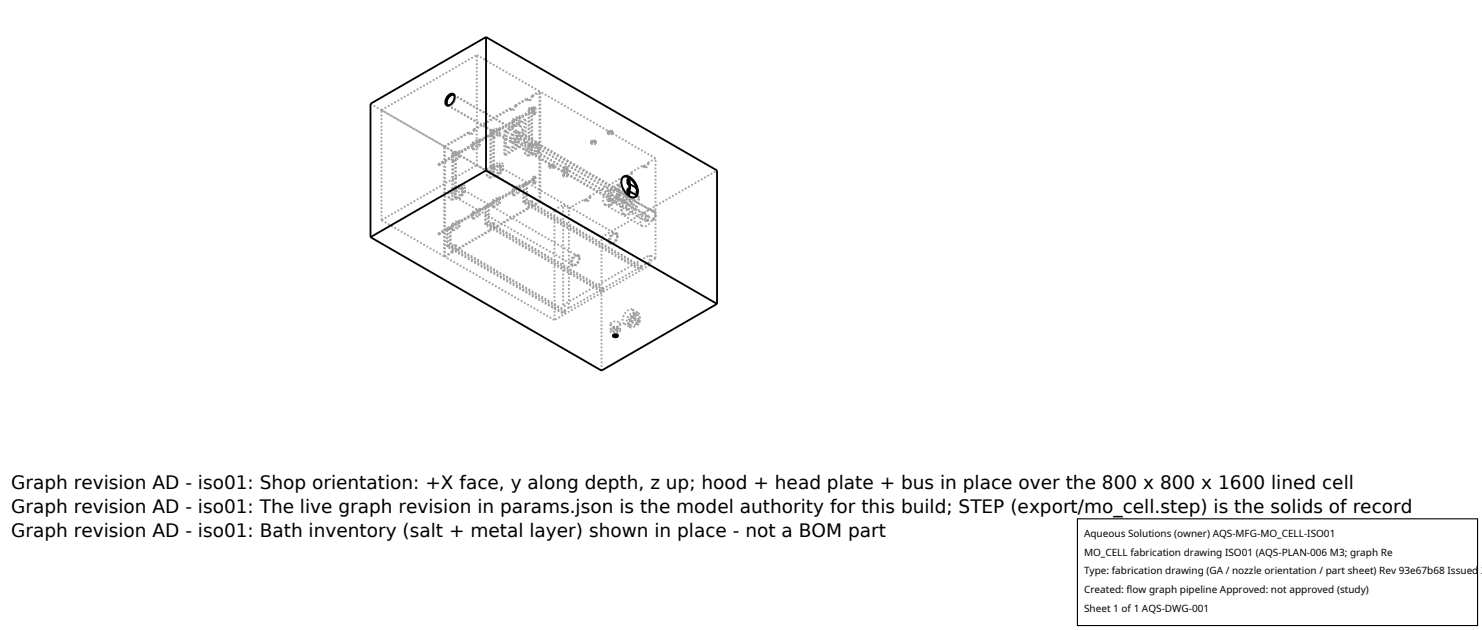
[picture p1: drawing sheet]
<svg xmlns="http://www.w3.org/2000/svg" width="212mm" height="90mm" viewBox="0 0 212 90" stroke-linecap="round" stroke-linejoin="round" font-family="sans-serif">
<g fill="none" stroke="#a0a0a0" stroke-width=".26" stroke-dasharray=".3 .3" stroke-linecap="butt">
<path d="M52.9 14.8l33 19.1M54.5 15.7l13.6-7.8M63.8 15l.1 .1M64 15l9 5.2M64 15.1l9 5.2M64 15.1l.3-.1 .4-.2 .2-.4 .1-.5M64.1 15l.6-.3 .3-.7M64.7 13.4l.2 .1M64.8 13.5h.1M64.8 13.6l9.1 5.2M64.9 13.5l.1 .4M64.9 13.6l9 5.2"/>
<path d="M65 14l-.1-.3M65 13.9l-.1-.3M65 13.9l-.1 .5-.3 .5-.3 .2h-.4M66.9 18.9h.1M67 19.1l-.1-.2M67 19.1l.2 .1M67.2 19.2l-.2-.3M67.6 18.5l5.3-3.1M67.6 18.5l-.2 .5-.4 .1M67.7 18.5h-.1M67.7 18.5l5.3-3M67.7 18.5l-.2 .5-.3 .2"/>
<path d="M68.5 20l-.2-.1M70 18.7l.4-.3M70.2 18.7v5.2M70.2 18.7h-.2M70.2 18.7l.4-.2M70.3 19.1l.9-.5M70.3 19.2l.9-.5M70.3 19.2v-.1M70.3 19.1v-.4M70.3 18.7l.9-.5M70.3 19.6v-.4M70.3 19.6l.9-.5"/>
<path d="M70.4 19.6h-.1M70.4 18.7h-.1M70.4 18.7v.9M70.4 18.7l.2 .1M70.4 19.6h.2M70.4 18.7v-.3M70.5 18.8h.1M70.5 19.7l.1-.1M70.5 18.8v.9M70.5 18.8l.9-.5M70.5 19.7l.9-.5M70.5 19.7v-.9"/>
<path d="M70.6 19.6v4.1M70.6 18.5l-.2-.1M70.6 18.5v.3M71.2 18.6l2-1.2M71.2 18.7l2-1.2M71.2 18.6v-.4M71.2 18.7v-.1M71.2 19.1v-.4M71.4 18.3l-.2-.1M71.4 19.2l-.2-.1M71.4 19.2v-.9M72 18.7l2.9-1.7"/>
<path d="M72.2 18.8l-.2-.1M72.2 18.8l2.9-1.7M72.9 15.4l.1 .1M73 15.7l-.1-.3M73 15.7h.1M73.1 15.7l-.1-.2M73.2 17.4l.9-.5M73.2 17.5l.9-.5M73.2 17.5v-.1M73.2 17.4v-.3M73.2 17.1l.9-.6M73.2 17.9v-.4"/>
<path d="M73.2 17.9l.9-.5M73.4 18l-.2-.1M73.4 17.2l-.2-.1M73.4 18v-.8M73.4 17.2l.9-.5M73.4 18l.9-.5M73.5 19.9v-.3l.3-.2M73.5 19.9l16.4 9.5M73.5 19.9l16.4 9.4M73.6 15l1.7-.9M73.6 15l-.3 .5-.3 .2M73.7 15.1l-.1-.1"/>
<path d="M73.7 15.1l1.7-1M73.7 15.1l-.2 .5-.4 .1M73.8 19.4v.1M73.8 19.4l16.4 9.5M73.8 19.4l.1 .1M73.8 19.4l16.4 9.4M73.8 19.5l-.1 .3-.2 .1M73.9 18.8l.1 .4M73.9 19.5l-.2 .3-.2 .1M73.9 18.8l.2 .4M74 19.2l-.1 .4-.2 .4-.4 .3-.3-.1M74.1 18.9l.1 .4"/>
<path d="M74.1 18.9l16.3 9.5M74.1 19.2l-.1 .4-.3 .4-.4 .3h-.3M74.1 18.9l.2 .4M74.1 18.9l16.4 9.4M74.1 16.9l2-1.1M74.1 17l2-1.1M74.1 16.9v-.4M74.1 17v-.1M74.1 17.4v-.4M74.2 17.9l.3 .3 .1 .5M74.2 17.9l.1 .1M74.2 19.3l-.1 .5-.2 .4-.4 .2h-.2"/>
<path d="M74.3 19.3l-.1 .5-.3 .4-.4 .2h-.3M74.3 16.7l-.2-.2M74.3 17.5l-.2-.1M74.3 17.5v-.8M74.3 18l.3 .3 .1 .5M74.6 18.7l-.2 1-.6 .8-.7 .5-.3 .1-.3-.1M74.7 18.8l-.2 .9-.6 .9-.7 .5h-.6M75.1 17.1l-.2-.1M75.3 14.1h.1M75.4 14.3l-.1-.2M75.4 14.3l.1 .1M75.5 15.5l.4-.2"/>
<path d="M75.5 14.4l-.1-.3M75.6 15.6v5.2M75.6 15.6l-.1-.1M75.6 15.6l.4-.3M75.9 13.7l1.1-.7M75.9 13.7l-.2 .5-.3 .1M76 15.3v5.2M76 15.3h-.1M76.1 13.7l1.1-.6M76.1 13.7h-.2M76.1 13.7l-.2 .5-.4 .2M76.1 15.4l.2-.1"/>
<path d="M76.1 15.8l.2-.2M76.1 15.8v-.4M76.1 15.9l.2-.1M76.1 16.2l.2-.1M76.1 16.2v-.3M76.1 15.9v-.1M76.2 15.6v.1M76.3 15.3v.3M76.3 15.6h-.1M76.3 15.8l-.1-.1M76.3 15.8v.3M76.3 15.5l.2-.1"/>
<path d="M76.3 15.5l-.2-.1M76.3 16.4l.2-.2M76.3 16.4l-.2-.2M76.3 16.4v-.9M76.5 15.4l-.2-.1M76.5 16.2l-.2-.1M76.5 15.4v.8M77 13l-8.9-5.1M86.8 18.9l.3 .2 .3-.1 .1-.1M86.8 19l.3 .2h.3l.1-.2M86.8 18.9v.1M86.8 19l.3 .2 .4-.2"/>
<path d="M86.8 18.9l.2-.2h.4M86.9 18.9l.1-.2 .3 .1M86.9 19l.2 .2 .3-.2M86.9 18.9v.1M87.3 18.8l.1 .1M87.3 18.9h-.2l-.2 .1M87.4 18.9l-.4-.1-.2 .2M87.4 18.7l.1 .2M87.4 18.7h-.4l-.2 .2M87.4 18.9l-.2 .1-.3-.1M87.4 19l-.1-.1M87.4 18.9v.1"/>
<path d="M87.5 19l-.1-.1M87.5 18.9l-.3 .1-.4-.1M87.5 18.9v.1M87.5 18.9l-.1-.2M54.5 31.4l13.6-7.8M54.5 31.4v-15.7M62.6 23.4v.2M62.6 33.3v.2M62.6 23.4l13.6-7.8M62.6 23.6l13.6-7.9M62.6 33.3l13.6-7.8M62.6 33.5l13.6-7.9"/>
<path d="M62.7 23.5v.1M62.7 23.5l-.1-.1M62.7 23.6h-.1M62.7 33.4v.1M62.7 33.4l-.1-.1M62.7 33.5h-.1M62.7 23.5l1.8-1.1M62.7 23.6l1.8-1.1M62.7 33.4l1.1-.7M62.7 33.5l1.1-.6M63.4 20.9l-8.9-5.2M63.4 20.9l3.5-2"/>
<path d="M63.4 36.6l-8.9-5.2M63.4 36.6l1.1-.6M63.4 36.6v-15.7M63.6 21l3.4-2.1M63.6 36.7l1.1-.7M63.6 36.7v-15.7M63.8 32.7l.5-.2M63.8 32.9l.5-.3M63.8 32.9v-.2M63.8 35.2l.5-.2M63.8 35.2v-2.3M63.8 32.7v-.1"/>
<path d="M63.8 32.6l.5-.2M64 35.1l.4-.2M64 32.7l-.2-.1M64 35.1v-2.4M64 32.7l.4-.3M64.1 28.3l1.8-1.1M64.1 27.3l1.8-1M64.1 28.3v-1M64.3 32.5l.2-.2M64.3 32.6l.2-.2M64.3 35v-2.4M64.3 32.6v-.1"/>
<path d="M64.3 32.5v-.1M64.4 32.4h-.1M64.4 34.9v-2.5M64.5 36h.2M64.5 36v-.8M64.5 22.4l1-.5M64.5 22.5l1-.5M64.5 32.3l1-.5M64.5 32.4l1-.5M64.5 22.5v-.1M64.5 22.4v-.3M64.5 22.1l1-.6"/>
<path d="M64.5 22.9v-.4M64.5 22.9l1-.5M64.5 32.3v-.3M64.5 32l1-.6M64.5 32.4v-.1M64.5 32.8v-.4M64.5 32.8l1-.5M64.5 27.2v-.2M64.5 27l.5-.3M64.5 27.2l.5-.3M64.6 27.6l.4-.3M64.6 28.6v-1"/>
<path d="M64.6 28.6l.4-.3M64.6 28.6l-.5-.3M64.6 27.6l-.5-.3M64.6 22.9h-.1M64.6 27v-4.1M64.6 27h-.1M64.6 22.1v-.3M64.6 22.1h-.1M64.6 22.1l.4-.3M64.6 22.9l.4-.2M64.6 27l.4-.3M64.6 21.8l.4-.2"/>
<path d="M64.7 36v-.7M64.7 35.3l-.2-.1M64.7 23v4.1M64.7 21.9v.3M64.7 21.9l-.1-.1M64.7 22.2l.4-.3M64.7 23l.4-.2M64.7 27.1l.4-.3M64.7 21.9l.4-.3M64.8 23h-.1M64.8 23v-.8M64.8 22.2h-.1"/>
<path d="M64.8 22.2l.9-.5M64.8 23l.9-.5M64.8 32.9l-.3-.1M64.8 32.1l-.3-.1M64.8 32.9v-.8M64.8 32.1l.9-.5M64.8 32.9l.9-.5M64.8 27.3l-.3-.1M64.8 27.3v-.2M64.8 27.1h-.1M64.8 27.3l.4-.2M64.8 27.1l.4-.2"/>
<path d="M65 26.9v-.2M65 21.8l.1 .1M65 22.7l.1 .1M65 26.7v-4M65 21.8v-.2M65 35.7l5-2.9M65 35.7h.2M65 35.7v-.7M65 35l-.5 .2M65 27.3l.5-.4 .4-.1M65 28.3l-.1-.4 .1-.6M65 28.3l.2-.1"/>
<path d="M65 27.3h.2M65.1 28.3h-.1M65.1 28.3l.1 .1M65.1 28.2h.1M65.1 27.2l.1 .1M65.1 28.2l.3-.1 .3-.3M65.1 22.8v4M65.1 21.6v.3M65.1 21.6h-.1M65.1 28.2l-.1-.4 .2-.5M65.1 28.2l16.7 9.6M65.2 35.7l4.9-2.8"/>
<path d="M65.2 35.7v-.7M65.2 35l-.5 .3M65.2 35h-.2M65.2 28.2h-.1M65.2 28.4l-.2-.4 .2-.6 .4-.5h.5M65.2 27.1v-.2M65.2 27.1l-.2-.2M65.2 26.9l-.1-.1M65.5 21.9l1.9-1.1M65.5 22l1.9-1.1M65.5 31.8l1.9-1.1M65.5 31.9l1.9-1.1"/>
<path d="M65.5 21.9v-.4M65.5 22v-.1M65.5 22.4v-.4M65.5 31.8v-.4M65.5 31.9v-.1M65.5 32.3v-.4M65.7 21.7l-.2-.2M65.7 22.5l-.2-.1M65.7 22.5v-.8M65.7 31.6l-.2-.2M65.7 32.4l-.2-.1M65.7 32.4v-.8"/>
<path d="M65.7 27.8l-.6 .4M65.7 27.8l.1 .1M65.7 26.9l-.6 .3M65.7 26.9h.1M65.7 26.9h-.3l-.3 .3M65.8 27.9l.1-.1M65.8 26.9l.1-.1M65.8 26.9h.1M65.9 26.9l.1 .4M65.9 26.9l16.7 9.7M65.9 26.8l.2 .1M65.9 27.2v-.9"/>
<path d="M65.9 27.8l.5-.3M65.9 26.8l.5-.3M65.9 27.8l-.4 .5h-.4M65.9 26.8l.2 .4M66 27.3l-.2 .6M66.1 26.9l.1 .4M66.1 27.2l-.2 .6M66.2 27.3l-.1 .4-.3 .5-.3 .2h-.3M66.4 27.5v-1M66.4 27.5l-.5-.3M66.4 26.5l-.5-.2M67.4 20.8l.9-.6"/>
<path d="M67.4 20.9l.9-.5M67.4 30.7l.9-.6M67.4 30.8l.9-.5M67.4 20.9v-.1M67.4 20.8v-.4M67.4 20.4l.9-.5M67.4 21.2v-.3M67.4 21.2l.9-.5M67.4 30.8v-.1M67.4 30.7v-.4M67.4 30.3l.9-.5M67.4 31.2v-.4"/>
<path d="M67.4 31.2l.9-.6M67.6 21.4l-.2-.2M67.6 20.5l-.2-.1M67.6 21.4v-.9M67.6 20.5l.9-.5M67.6 21.4l.9-.6M67.6 31.3l-.2-.1M67.6 30.4l-.2-.1M67.6 31.3v-.9M67.6 30.4l.9-.5M67.6 31.3l.9-.6M68.1 23.6v-15.7"/>
<path d="M68.3 20.2l2-1.1M68.3 20.4l2-1.2M68.3 30.1l1-.5M68.3 30.3l1-.6M68.3 20.2v-.3M68.3 20.4v-.2M68.3 20.7v-.3M68.3 30.1v-.3M68.3 30.3v-.2M68.3 30.6v-.3M68.5 20.8l-.2-.1M68.5 20.8v-.8"/>
<path d="M68.5 29.9l-.2-.1M68.5 30.7l-.2-.1M68.5 30.7v-.8M69.3 29.6l.4-.2M69.3 29.7l.4-.2M69.3 32.1l.4-.3M69.3 32.1v-2.4M69.3 29.7v-.1M69.3 29.6v-.1M69.3 29.5l.4-.3M69.4 32l.4-.3M69.4 29.5h-.1"/>
<path d="M69.4 32v-2.5M69.4 29.5l.4-.2M69.5 25.1l1.9-1M69.5 24.2l1.9-1.1M69.5 25.1v-.9M69.7 29.4l.6-.4M69.7 29.5l.6-.4M69.7 31.8v-2.3M69.7 29.5v-.1M69.7 29.4v-.2M69.8 29.3l-.1-.1M69.8 31.7v-2.4"/>
<path d="M70 32.8l.1 .1M70 32.8v-.7M70 24v-.2M70 24l.4-.2M70 23.8l.4-.2M70 24.5l.5-.3M70 25.4v-.9M70 25.4l.5-.3M70 25.4l-.5-.3M70 24.5l-.5-.3M70 23.8v-5.1M70.1 32.9v-.7"/>
<path d="M70.1 32.2l-.1-.1M70.2 23.9l.4-.2M70.2 24.2v-.2M70.2 24.2l.5-.3M70.2 24l.5-.3M70.2 24.2l-.2-.2M70.2 24v-.1M70.3 29l.9-.5M70.3 29.1l.9-.5M70.3 29.1v-.1M70.3 29v-.4M70.3 28.6l.9-.5"/>
<path d="M70.3 29.5v-.4M70.3 29.5l.9-.5M70.4 23.8v-.2M70.4 23.6v-4M70.5 32.5l4.9-2.8M70.5 32.5l.1 .1M70.5 32.5v-.7M70.5 31.8l-.5 .3M70.5 24.2l.4-.5h.5M70.5 25.1l-.2-.3 .2-.6M70.5 25.1h.1M70.5 24.2l.1-.1"/>
<path d="M70.5 25.2v-.1M70.5 25.2h.1M70.5 29.6l-.2-.1M70.5 28.7l-.2-.1M70.5 29.6v-.9M70.5 28.7l.9-.5M70.5 29.6l.9-.5M70.5 25l.1 .1M70.5 24.1h.1M70.5 25h.3l.4-.3M70.6 25l-.2-.3 .2-.6M70.6 25l16.7 9.7"/>
<path d="M70.6 32.6l5-2.9M70.6 32.6v-.7M70.6 31.9l-.5 .3M70.6 31.9l-.1-.1M70.6 25.1v-.1M70.6 25.2l-.1-.3 .1-.6 .4-.5 .5-.1M70.7 23.9v-.2M70.7 23.9l-.3-.1M70.7 23.7h-.1M71.2 24.7l-.7 .3M71.2 24.7h.1M71.2 23.7l-.7 .4"/>
<path d="M71.2 23.7l.1 .1M71.2 23.7l-.3 .1-.4 .3M71.2 28.5l2-1.2M71.2 28.6l2-1.2M71.2 28.5v-.4M71.2 28.6v-.1M71.2 29v-.4M71.3 24.7l.1-.1M71.3 23.8l.1-.1M71.3 23.8l.2 .3M71.3 23.8l16.7 9.6M71.4 23.7h.1"/>
<path d="M71.4 24.1v-1M71.4 24.6l.5-.2M71.4 23.7l.5-.3M71.4 24.6l-.5 .5-.4 .1M71.4 23.7l.1 .4M71.4 28.2l-.2-.1M71.4 29.1l-.2-.1M71.4 29.1v-.9M71.5 24.1l-.2 .6M71.5 23.7l.2 .4M71.5 24.1l-.1 .5M71.7 24.1l-.1 .5-.3 .4-.3 .2h-.4"/>
<path d="M71.9 24.4v-1M71.9 24.4l-.5-.3M71.9 23.4l-.5-.3M72 22v-3.3M72 22l2.9-1.6M72.2 22.2l-.2-.2M72.2 22.2v-3.4M72.2 22.2l2.9-1.7M72.5 21l-.3-.3-.1-.5 .1-.6 .2-.6 .4-.6 .5-.4 .5-.1h.4M72.5 21l.1 .1M72.6 21.1l-.3-.4-.1-.5 .1-.6 .3-.6 .4-.6 .5-.3 .4-.2 .4 .1M73 20.3l-.2-.4 .2-.6 .5-.5h.4"/>
<path d="M73 20.2l-.1-.3 .1-.6 .5-.4 .4-.1M73.2 27.3l.9-.5M73.2 27.4l.9-.5M73.2 27.4v-.1M73.2 27.3v-.3M73.2 27l.9-.6M73.2 27.8v-.4M73.2 27.8l.9-.5M73.2 20.4l-.2-.3 .2-.7 .4-.5h.5M73.2 20.4l16.4 9.5M73.3 20.4l-.2-.4 .2-.6 .4-.4 .4-.1M73.3 20.4l16.3 9.4"/>
<path d="M73.4 27.9l-.2-.1M73.4 27.1l-.2-.1M73.4 27.9v-.8M73.4 27.1l.9-.5M73.4 27.9l.9-.5M74.1 26.8l.6-.4M74.1 26.9l.6-.3M74.1 26.8v-.4M74.1 26.9v-.1M74.1 27.3v-.4M74.3 26.6l-.2-.2M74.3 27.4l-.2-.1"/>
<path d="M74.3 27.4v-.8M74.7 26.4l.4-.2M74.7 26.6l.4-.3M74.7 28.9l.4-.2M74.7 28.9v-2.3M74.7 26.6v-.2M74.7 26.4v-.1M74.7 26.3l.4-.2M74.9 28.8l.4-.2M74.9 26.4l-.2-.1M74.9 28.8v-2.4M74.9 26.4l.4-.2"/>
<path d="M74.9 20.4v-3.4M75 22l1.5-.9M75 21l1.5-.9M75 22v-1M75.1 20.5l-.2-.1M75.1 20.5v-3.4M75.1 26.2l1-.5M75.1 26.3l1-.5M75.1 28.7v-2.4M75.1 26.3v-.1M75.1 26.2v-.1M75.3 26.2l-.2-.1"/>
<path d="M75.3 28.6v-2.4M75.4 29.7h.2M75.4 29.7v-.7M75.4 20.9v-.2M75.4 20.9l.4-.3M75.4 20.7l.4-.3M75.5 21.3l.4-.2M75.5 22.3v-1M75.5 22.3l.4-.3M75.5 22.3l-.5-.3M75.5 21.3l-.5-.3M75.5 20.7v-5.2"/>
<path d="M75.5 20.7h-.1M75.5 20.7l.4-.2M75.6 29.7v-.7M75.6 29h-.2M75.6 20.8l.4-.3M75.7 21v-.2M75.7 21l.4-.2M75.7 20.8l.4-.2M75.7 21l-.3-.1M75.7 20.8h-.1M75.8 20.6v-.2M75.9 20.5v-5.2"/>
<path d="M75.9 20.5l-.1-.1M75.9 29.4l.2 .1M75.9 29.4l1.1-.7M75.9 29.4v-.7M75.9 28.7l-.5 .3M75.9 21.1l.5-.5 .4-.1M75.9 22l.2-.1M75.9 21.1l.2-.1M75.9 22l-.1-.3 .1-.6M76 22h-.1M76 22l.1 .1M76 21.9h.1"/>
<path d="M76 20.9l.1 .1M76 21.9l.3-.1 .3-.3M76 21.9l-.1-.4 .2-.5M76 21.9l11.3 6.5M76.1 29.5l1.1-.7M76.1 29.5v-.8M76.1 28.7l-.5 .3M76.1 28.7h-.2M76.1 21.9h-.1M76.1 22.1l-.2-.4 .2-.6 .4-.5h.4M76.1 20.8v-.2M76.1 25.3l.2-.1"/>
<path d="M76.1 25.7l.2-.2M76.1 25.7v-.4M76.1 25.8l.2-.1M76.1 26.2l.2-.2M76.1 26.2v-.4M76.1 20.8l-.3-.2M76.1 20.6l-.1-.1M76.1 25.8v-.1M76.2 25.5v.1M76.3 25.2v.3M76.3 25.5h-.1M76.3 25.7l-.1-.1"/>
<path d="M76.3 25.7v.3M76.3 25.4l.2-.1M76.3 25.4l-.2-.1M76.3 26.3l.2-.1M76.3 26.3l-.2-.1M76.3 26.3v-.9M76.5 25.3l-.2-.1M76.5 26.2l-.2-.2M76.5 25.3v.9M76.5 20.1v1M76.6 21.5l-.6 .4M76.6 21.5l.1 .1"/>
<path d="M76.6 20.6l-.6 .3M76.6 20.6h.1M76.6 20.6h-.3l-.3 .3M76.7 21.6l.1-.1M76.7 20.6l.1-.1M76.7 20.6l.2 .4M76.7 20.6l11.3 6.5M76.8 20.5l.1 .1M76.8 20.5l.2-.1M76.8 21.5l-.4 .5h-.4M76.8 21.5l.2-.1M76.8 20.5l.2 .4"/>
<path d="M76.9 21l-.2 .6M76.9 20.6l.2 .4M77 20.9l-.2 .6M77 28.7l-8.9-5.1M77 28.7v-7.3M77 21.4l-.5-.3M77 20.4v-7.4M77 20.4l-.5-.3M77.1 21l-.1 .5-.3 .4-.3 .2h-.3M77.2 28.8v-15.7M78.5 23.7l.3 .2 .4-.2M78.5 23.8l.3 .2h.2l.2-.2"/>
<path d="M78.5 23.7v.1M78.5 23.8l.3 .2 .3-.2M78.5 23.7l.2-.2h.3M78.6 23.7l.1-.2 .3 .1M78.6 23.8l.2 .2 .3-.2M78.6 23.7v.1M79 23.6l.1 .1M79 23.7h-.3l-.1 .1M79 23.7l-.3-.1-.2 .2M79 23.5l.1 .2M79.1 23.5h-.4l-.2 .2M79.1 23.7l-.4-.1-.2 .2"/>
<path d="M79.1 23.7l-.3 .1-.2-.1M79.1 23.8l-.1-.1M79.1 23.7v.1M79.1 23.7l-.3 .2-.3-.2M79.2 23.7l-.1-.2M79.2 23.8l-.1-.1M79.2 23.7v.1M79.2 30l-15.6-9M79.2 30l1.2-.7M80.4 24.4l.3-.1h.3M80.4 25.1l.2-.2h.4M80.4 24.4l.3-.2h.3"/>
<path d="M80.4 24l.1-.1M80.4 25.1v-.7M80.4 24.4v-.4M80.5 25.1l.2-.2 .2 .1M80.5 24.4l.2-.1h.2M80.5 24v-.1M80.5 25.1v-.7M80.5 24.4v-.4M80.5 23.9h.2M80.6 23.8l-.1 .1M80.6 23.8l.4 .1M80.6 23.8l.1 .1"/>
<path d="M80.7 23.9h.2M80.9 24.1h-.3l-.1-.1M80.9 24.1h-.3l-.2-.1M80.9 25l.1 .1M80.9 24.3l.1 .1M80.9 23.9l.1 .1M81 24.3l.1 .1M81 24.9l.1 .2M81 24.2l.1 .2M81 23.9l.1 .1M81 24.1h-.1M81 24v.1"/>
<path d="M81 24l-.1 .1M81 25.1l-.2 .1-.3-.1M81 24.4l-.2 .2-.3-.2M81 24.4l-.2 .1-.3-.1M81 25.1v-.7M81 24.4v-.4M81.1 24.4l-.3 .2-.4-.2M81.1 25.1l-.3 .1-.4-.1M81.1 24.4l-.2 .2-.5-.2M81.1 24l-.1 .1M81.1 25.1v-.7M81.1 24.4v-.4"/>
<path d="M81.3 29.7l-.9-.4M81.3 29.7l2.2-1.3M81.6 37.9l-.1-.4 .1-.6 .5-.5h.4M81.6 37.9h.2M81.8 37.9l-.2-.3 .2-.6 .4-.5h.4M81.8 37.8l-.1-.3 .1-.5 .4-.4h.4M82.5 36.4l.2 .4M82.5 36.4l.1 .1M82.6 36.6l.1 .3M82.6 36.5l.2 .3M82.7 36.8l-.1 .4-.3 .4-.4 .3h-.3M82.7 36.8h.1"/>
<path d="M82.7 36.9l-.3 .7-.3 .2h-.3M82.8 36.8l-.1 .5-.3 .4-.3 .3-.3-.1M83.5 28.4l.1 .1M83.6 28.7l-.1-.3M83.6 28.7h.1M83.6 28.5l.7-.4M83.7 28.7l-.1-.2M84.2 28l5.2-3M84.2 28l-.2 .5-.4 .2M84.3 28.1l-.1-.1M84.3 28.1l-.2 .5-.4 .1M84.4 20.2l.3 .2h.3l.1-.2"/>
<path d="M84.4 20.4l.3 .2 .3-.1 .1-.1M84.4 20.2v.2M84.4 20.4l.3 .2 .4-.2M84.4 20.2l.3-.1h.3M84.5 20.2l.2-.1h.2M84.5 20.4l.2 .1 .3-.1M84.5 20.2v.2M84.9 20.1l.1 .1M84.9 20.3h-.2l-.2 .1M85 20.3l-.4-.1-.2 .2M85 20.1l.1 .1M85 20.1h-.4l-.2 .1"/>
<path d="M85 20.2l-.2 .2-.3-.2M85 20.4l-.1-.1M85 20.2v.2M85.1 20.4l-.1-.1M85.1 20.2l-.3 .2-.4-.2M85.1 20.2v.2M85.1 20.2l-.1-.1M85.9 33.9l16.5-9.6M86.4 29.2h.4M86.4 29.2l5.3 3.1M86.7 27.9l.5-.3M86.7 28.6v-.7"/>
<path d="M86.7 28.6l.5-.2M86.8 29.3l1.5-.9M86.8 29.3v-.1M86.8 27.2l-.4 .5-.2 .6-.1 .5 .3 .4M86.8 29.2l.2 .2M86.8 27.2l.2 .1M87 28.1l-.3-.2M87 28.1l.3-.2M87 28.8l-.3-.2M87 28.8v-.4M87 28.4v-.3M87 28.8l.3-.2"/>
<path d="M87 28.4l.1-.3 .2-.2M87 29.4l-.2-.1M87 29.4l.3-.1M87 27.3l-.2-.1M87 27.3l.3-.1M87.1 34.7l-.2-.3 .2-.6 .4-.5 .5-.1M87.1 34.7l.1 .1M87.1 28.6l-.1-.2M87.1 28.6l5.1 3M87.2 27.6l.4-.4 .4-.1M87.2 28.4l.3 .1M87.2 27.6l.3 .2"/>
<path d="M87.2 34.8l-.2-.4 .2-.6 .5-.5h.4M87.3 29.3l1.2-.7M87.3 27.2l1.2-.8M87.3 27.2l.3-.2 .3 .1M87.3 29.3l-.3 .1M87.3 28.4h-.1M87.3 34.7l-.2-.3 .2-.6 .3-.3 .4-.1M87.3 27.9l.2-.1M87.3 28.6l.2-.1M87.3 28.6h-.2M87.5 28.5l5.2 3M87.5 27.8l5.2 3"/>
<path d="M87.5 28.5l-.2 .1M87.9 27.1l.1 .1M87.9 27.1l5.1 3M88 33.2l.1 .4M88 33.2l.1 .1M88 27.1v.1M88 33.4l.2 .4M88 27.9l.3 .1M88 27.9l.3-.2M88 27.2l.3-.2M88 27.9l-.3 .4-.4 .1M88 27.2l.3 .1"/>
<path d="M88 28.3l-.3 .6-.4 .4M88 27.2h.2M88 28.3l5.3 3M88 27.2l5.3 3M88.1 33.3l.2 .4M88.1 33.6l-.1 .5-.3 .4-.3 .2h-.3M88.1 33.6l.2 .1M88.2 33.8l-.1 .3-.3 .4-.2 .2h-.3M88.2 28.1l-.2 .2M88.2 28.1l1 .6M88.2 27.2l1 .6M88.2 27.2l.3-.6"/>
<path d="M88.3 33.7l-.1 .5-.3 .4-.4 .2h-.3M88.3 27.7v.7M88.3 26.3v.7M88.3 26.3l-1.5 .9M88.3 27.3l.3-.1M88.3 28l.3-.1M88.3 27.3l.1 .3M88.4 28.3l-.2-.2M88.4 28.3l1 .6M88.4 27.6l-.1 .4M88.5 28.6l-.2-.2M88.5 28.4v.2"/>
<path d="M88.5 28.4l1 .6M88.5 26.6l1 .6M88.5 26.4v.2M88.5 26.4l-.2-.1M88.5 28.4l-.1-.1M88.6 27.2v.7M88.6 27.9l-.3-.2M88.6 27.2l-.3-.2M89 30.6l-.2-.4-.1-.5 .1-.6 .2-.6 .5-.5 .4-.4 .5-.2 .4 .1M89 30.6h.2M89.1 25.2l-.1 .1M89.2 30.6l-.3-.2-.1-.5 .1-.7 .3-.6 .3-.5 .6-.4 .4-.2 .4 .1"/>
<path d="M89.2 28.7l.2-.5-.2-.4M89.2 27.8l.3-.6M89.2 27.8l4.3 2.5M89.4 28.9l-.2-.2M89.4 25l.2 .1M89.5 27.2v1.8M89.5 29l-.1-.1M89.5 25.2l-.1-.2M89.5 25.2l.2 .1M89.6 25.1l.7-.4M89.6 29.9h.3l.4-.3 .3-.4 .1-.5M89.6 29.8h.3l.3-.2 .3-.4 .1-.4"/>
<path d="M89.7 25.3l-.1-.2M89.8 27.3v.5M89.8 27.3h.1M89.8 26.2l.1 .1M89.8 25.7v.5M89.8 25.7l-.2-.1M89.8 25.7l.1-.1M89.9 27v.1M89.9 27.1l-.3-.1M89.9 27.1l-.1 .2M89.9 29.4v-.4l.3-.2M89.9 29.3v-.3l.3-.1"/>
<path d="M90.1 24.6l1.7-1M90.1 24.6l-.2 .5-.4 .1M90.2 28.9v.1M90.2 28.8l.1 .2M90.2 29l-.1 .2-.2 .1M90.3 24.7l-.2-.1M90.3 24.7l-.2 .5-.4 .1M90.3 29l-.2 .3-.2 .1M90.4 28.4h-.3l-.5 .4-.1 .6 .1 .4M90.5 28.3l-.5 .1-.4 .5-.2 .6 .2 .4M90.6 28.8l-.2-.4M90.6 28.2l-.3 .1-.5-.2-.4-.3-.4-.6-.3-.6-.1-.5 .1-.5 .3-.3"/>
<path d="M90.7 28.7l-.2-.4M90.7 28.1l-.1 .1M90.8 28.1l-.2 .1M90.8 27.5l.3 .3 .1 .5M90.8 27.5l.1 .1M90.8 26.8v1.1M90.9 27.6l.3 .3 .1 .5M91.2 28.3l-.3 .9-.5 .9-.7 .5h-.7M91.2 28.3l.1 .1M91.2 38.5v-.2M91.2 38.5l-16.5-9.6M91.2 38.3l-16.3-9.5"/>
<path d="M91.3 28.4l-.2 .9-.5 .8-.8 .5-.3 .1-.3-.1M91.6 38.2l-.4 .3M91.6 38.2v-.2M91.6 38l-.4 .3M91.6 38.2l-16.5-9.5M91.6 38l-16.3-9.4M91.7 32.3l-.2-.2v-.3l.2-1 .7-.7 .3-.1 .3 .1M91.8 23.6l.2 .1M91.9 23.9l-.1-.3M91.9 23.9h.2M92 23.7l.6-.4M92.1 23.9l-.1-.2"/>
<path d="M92.2 31.6l-.1-.4 .3-.4M92.4 30.8l.2 .1M92.4 31.5l-.2 .1M92.4 31.5l.2 .1M92.4 31.5v-.3v-.4M92.5 23.2l1.1-.6M92.5 23.2l-.2 .5-.4 .2M92.6 31.6l-.1-.3 .1-.4M92.6 30.9l.1-.1M92.6 23.3l-.1-.1M92.6 23.3l-.2 .5-.3 .1M92.7 31.5l-.1-.2 .1-.5"/>
<path d="M92.7 31.5l-.1 .1M92.8 37.8l-15.6-9M92.8 37.8l-13.6 7.9M92.8 36.4v1.4M93 30.1h.1M93.1 30.1h.3M93.1 31.5l-.7 .7-.3 .2-.4-.1M93.1 30.1l.1 .1M93.1 31.5h.1M93.2 30.2h.3M93.2 30.2h.1M93.3 31.3l-.1 .2"/>
<path d="M93.3 30.2l.2 .1M93.4 30.1l.2 .2-.1 .4-.4 .8M93.4 30.1l.1 .1M93.5 30.3l.1 .2v.3l-.3 .5M93.5 30.2l.2 .2v.4l-.5 .7M93.6 22.6l-16.4-9.5M93.6 36.9l-.8-.5M93.6 36.9v-14.3M93.6 36.9l-12.3 7.1M79.2 45.7l-15.6-9M79.2 45.7v-15.7M80.3 44.7v-.1"/>
<path d="M80.3 44.7l-16.5-9.5M80.3 44.6l-16.3-9.5M80.4 43.6l12.4-7.2M80.4 43.6v-14.3M80.8 44.5l-.5 .2M80.8 44.5v-.2M80.8 44.3l-.5 .3M80.8 44.5l-16.5-9.5M80.8 44.3l-16.4-9.4M81.3 44v-14.3M81.3 44l-.9-.4M85.8 41.6v-.2"/>
<path d="M85.8 41.6l-16.5-9.5M85.8 41.4l-16.4-9.4M85.9 52.9v-19M86.2 41.4l-.4 .2M86.2 41.4v-.2M86.2 41.2l-.4 .2M86.2 41.4l-16.5-9.6M86.2 41.2l-16.4-9.5M87.2 47.2l.2 .3 .5 .1 .5-.1 .2-.3M87.2 46.3l.2 .3 .4 .1 .6-.1 .2-.3M87.2 46.3v.9M87.6 47.8v.1"/>
<path d="M87.6 47.8v.2M87.6 47.9l.3 .1 .3-.1M87.6 47.8l.3 .2 .3-.2M87.6 47.2l.3 .2h.2l.1-.2M87.6 46.8l.2-.2h.3M87.6 46.8v.4M87.6 47.8l.1 .1M87.6 46.8l.2-.2 .3 .1M87.6 47.2l.3 .2 .2-.2M88.1 47.7h-.3l-.2 .1M88.1 46.7v.1M88.1 47.1h-.3l-.2 .1"/>
<path d="M88.1 47.9v-.1M88.1 46.6l.1 .2M88.1 47.7l-.3-.1-.2 .2M88.1 47.8v-.1M88.1 46.8l-.2 .1-.3-.1M88.1 47.2v-.1M88.1 47.8v.2M88.1 46.8v.4M88.2 47.8l-.1-.1M88.2 47.2l-.1-.1M88.2 46.8l-.3 .2-.3-.2M88.2 47.8v.1"/>
<path d="M88.2 46.8v.4M88.2 47.9v-.1M88.2 47.8v.2M88.4 47l-.8-.1-.3 .1-.1 .2M88.4 46l-.8-.1-.3 .2-.1 .2M88.6 47.2l-.2-.2M88.6 46.3l-.2-.3M88.6 46.3v.9M89.2 46.2l-.2-.2-.1-.3 .3-.8 .5-.6 .4-.1h.2M89.2 46.2l.8 .5M89.7 46.2h.3l.4-.2 .3-.4 .1-.5M89.7 46.2l.4 .3"/>
<path d="M90 46.7l-.2-.2-.1-.3 .3-.8 .6-.6 .3-.2 .3 .1M90 45.7l.2-.1 .2-.3M90 45.7l.4 .3M90.1 46.5l-.2-.5 .2-.6 .5-.4 .4-.1M90.3 45.2l-.3 .2v.3M90.3 45.2l.4 .2M90.3 44.2l.2 .2 .1 .3M90.3 44.2l.9 .5M90.4 45.3l-.1-.1M90.4 46v-.4l.3-.2M90.6 44.7l-.1 .6-.4 .6-.5 .4-.4-.1M90.6 44.7h-.4l-.5 .5-.2 .6 .2 .4"/>
<path d="M90.6 44.7l.4 .2M90.7 45.4l.1 .2M90.8 45.1l-.2-.4M90.8 45.6l-.1 .3-.3 .1M90.9 46.3v-.4l.3-.2M90.9 46.3h.1M91 44.9l.2 .4M91 46.3h.3l.1-.4M91.2 44.7l.1 .2 .1 .3M91.2 45.3l-.1 .5-.3 .4-.3 .3h-.4M91.2 45.7l.1 .2M91.2 45.7l.1 .1"/>
<path d="M91.3 45.9l-.1 .3-.3 .1M91.3 45.8l-.3 .2v.3M91.4 45.2l-.1 .6-.4 .6-.5 .3h-.4M91.4 45.9l-.1-.1"/>
</g>
<g fill="none" stroke="#000" stroke-width=".26">
<path d="M63.9 15.1h.1M64.1 13.6l.3-.2h.3l.2 .2v.4l-.1 .4-.3 .4-.3 .2-.3 .1-.2-.2-.1-.4 .2-.5zM64.8 13.5l-.5 .1-.4 .4-.2 .6 .2 .5M64.8 13.5h.1M64.8 13.5l-.4 .1-.4 .4-.2 .6 .1 .5M64.9 13.7l-.2-.1h-.2l-.5 .5-.2 .7 .1 .2h.2M69.4 5.3l-16.5 9.5v19.1M69.4 5.3l33 19v19.1M69.4 5.3v19M52.9 33.9l33 19 16.5-9.5M69.4 24.3l33 19.1M69.4 24.3l-16.5 9.6"/>
<path d="M89 25.3l.3-.2 .5 .1 .5 .3 .4 .5 .3 .6 .1 .6-.1 .6-.2 .3-.3 .1-.5-.1-.8-.8-.4-1.1v-.5zM89 25.3l.4-.1 .5 .2 .8 .9 .2 .5 .1 .6-.1 .4-.2 .3M89.6 27.7l.2 .1 .1-.1M89.6 26.3l.3 .1M89.7 25.5l-.1 .1v.7M89.7 26.9l-.1 .1v.7M89.7 26.9l.2 .1v.7M89.7 25.5v.7M89.7 26.9v.7M89.7 27.6l-.1 .1M89.7 27.6l.2 .1M89.7 25.5l.2 .1v.7"/>
<path d="M89.7 26.2l-.1 .1M89.7 26.2l.2 .1M89.9 26.4v.6M89.9 26.3l1 .5 .1 .5-.2 .6-.9-.6M89.9 26.3v.1M89.9 26.4v.7M89.9 26.4h.1M87.6 48l.3-.2 .3 .2M87.6 48l.3 .1 .3-.1M87.6 47.9v.1M87.6 47.9l.4-.1 .2 .2-.1 .1h-.3l-.2-.1zM87.7 47.9l.3-.1 .1 .2-.3 .1-.1-.1z"/>
<path d="M87.7 47.9l.2 .1 .2-.1M88.2 47.9v.1"/>
</g>
<path d="M153.9 74.1h57.1v15.2h-57.1z" fill="#fff" stroke="#000" stroke-width=".16"/>
<g font-size="2.6">
<text x="1.6" y="69.8">Graph revision AD - iso01: Shop orientation: +X face, y along depth, z up; hood + head plate + bus in place over the 800 x 800 x 1600 lined cell</text>
<text x="1.6" y="73.3">Graph revision AD - iso01: The live graph revision in params.json is the model authority for this build; STEP (export/mo_cell.step) is the solids of record</text>
<text x="1.6" y="76.7">Graph revision AD - iso01: Bath inventory (salt + metal layer) shown in place - not a BOM part</text>
</g>
<g font-size="1.4">
<text x="154.8" y="76.6">Aqueous Solutions (owner) AQS-MFG-MO_CELL-ISO01</text>
<text x="154.8" y="79.3">MO_CELL fabrication drawing ISO01 (AQS-PLAN-006 M3; graph Re</text>
<text x="154.8" y="82">Type: fabrication drawing (GA / nozzle orientation / part sheet) Rev 93e67b68 Issued 2</text>
<text x="154.8" y="84.7">Created: flow graph pipeline Approved: not approved (study)</text>
<text x="154.8" y="87.4">Sheet 1 of 1 AQS-DWG-001</text>
</g>
</svg>
